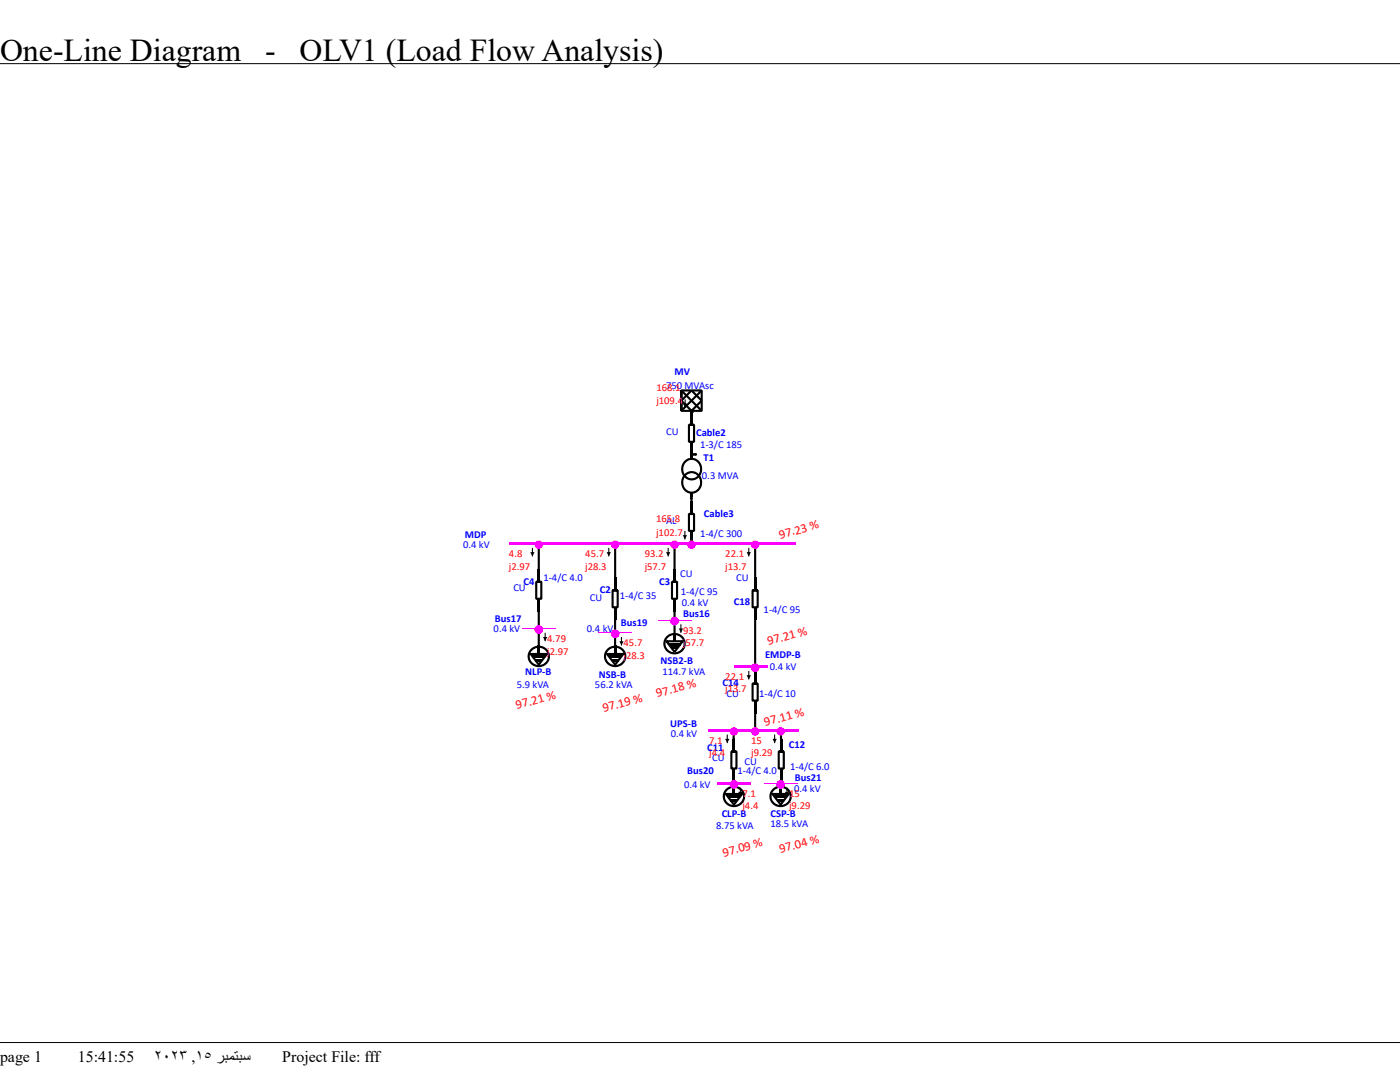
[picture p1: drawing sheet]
<svg xmlns="http://www.w3.org/2000/svg" width="279mm" height="216mm" viewBox="0 0 279 216" stroke-linecap="round" stroke-linejoin="round" font-family="sans-serif">
<g fill="none" stroke="#000" stroke-width=".42">
<path d="M137.9 99.4h.1M138 82.2v2.6M138 88.2v2.5h.9l-.9-.1M138 99.2v3.4M107.5 119.5v9.3M107.5 108.5v7.6M122.8 108.5v9.3M134.6 119.5v6.8M134.6 108.5v7.6M138 105.9v2.6M150.7 108.5v9.3M106.4 131.1h2.3"/>
<path d="M121.6 131.1h2.3M122.8 121.2v7.6M133.4 128.5h2.4M150.7 121.2v15.2M150.7 139.8v5.9M145.3 159h2.3M146.4 145.7l.1 4.3M146.5 153.4v3.3M154.6 159h2.4M155.9 145.7v4.3M155.9 153.4v2.9h-.1v.4"/>
</g>
<g fill="#000">
<path d="M136 77.7h4l.2 .2v4.1l-.2 .2h-4l-.2-.2v-4.1h.4v4.1h-.2v-.2h4v.2h-.2v-4.1h.2v.2h-4v-.2h.2v4.1h-.4v-4.1zM138.2 77.8l2 2-.3 .3-2-2zM139.9 77.8l.3 .3-4.1 4-.3-.3zM139.9 79.8l.3 .3-2 2-.3-.3zM135.8 79.8l2.1-2 .3 .3-2.1 2zM137.5 84.6h1l.2 .2v3.4l-.2 .2h-1l-.2-.2v-3.4l.2-.2h1v.4h-1v-.2h.2v3.4h-.2v-.3h1v.3h-.2v-3.4h.2v.2h-1zM137.8 90.7h.4v.8h-.4zM136.1 79.8l2.1 2-.3 .3-2.1-2zM137.8 82h.4v.2h-.4zM137.8 98.3h.4v.9h-.4zM136.7 94.5a2.09 2.09 0 0 1 2.3-.3 2.09 2.09 0 0 1 1.1 2l-.4 .1v-.4l.2-.1-.2 .1-.1-.4 .2-.1-.2 .1-.2-.3 .2-.1-.2 .1-.2-.3 .1-.1-.1 .1-.3-.2 .1-.2-.1 .2-.3-.2 .1-.2-.1 .2-.3-.1v-.2v.2h-.4v-.2l.1 .2-.4 .1v-.2v.2l-.3 .1-.1-.2 .1 .2-.3 .2-.1-.2 .1 .2-.3 .3-.1-.2 .2 .1-.2 .4-.2-.1h.2l-.2 .4-.2-.1 .2 .1v.4h-.3h.3v.4h-.3l.3-.1v.4l-.2 .1 .2-.1 .2 .4-.2 .1 .2-.2 .2 .4-.2 .1 .1-.1 .3 .2-.1 .2 .1-.2 .3 .2-.1 .2 .1-.2 .3 .2v.2v-.3l.4 .1-.1 .2v-.2h.4v.2v-.2l.3-.1 .1 .2-.1-.2 .3-.2 .1 .2-.1-.2 .3-.2 .1 .2-.1-.2 .2-.3 .2 .1-.2-.1 .2-.3 .2 .1-.2-.1 .1-.4 .2 .1h-.2v-.5l.4 .1a2.14 2.14 0 0 1-2.5 2.2 2.14 2.14 0 0 1-1.6-2.9zM136.7 91.8a2.09 2.09 0 0 1 2.3-.2 2.09 2.09 0 0 1 1.1 2h-.4v-.4h.2l-.2 .1-.1-.4 .2-.1-.2 .1-.2-.4 .2-.1-.2 .2-.2-.4 .1-.1-.1 .2-.3-.3 .1-.1-.1 .1-.3-.1 .1-.2-.1 .2-.3-.1v-.2v.2h-.4v-.3l.1 .3h-.4v-.2v.2l-.3 .2-.1-.2 .1 .1-.3 .3-.1-.2 .1 .1-.3 .3-.1-.1 .2 .1-.2 .3-.2-.1 .2 .1-.2 .4-.2-.1h.2v.4h-.3h.3v.4h-.3h.3v.4h-.2l.2-.1 .2 .4-.2 .1 .2-.1 .2 .3-.2 .1 .1-.1 .3 .3-.1 .1 .1-.1 .3 .2-.1 .2 .1-.2 .3 .1v.2v-.2l.4 .1-.1 .2v-.2l.4-.1v.2v-.2l.3-.1 .1 .2-.1-.1 .3-.2 .1 .2-.1-.2 .3-.3 .1 .2-.1-.1 .2-.3 .2 .1-.2-.1 .2-.4 .2 .1h-.2l.1-.4h.2h-.2v-.4h.4a2.14 2.14 0 0 1-2.5 2.2 2.14 2.14 0 0 1-1.6-2.9z"/>
<path d="M136.1 77.8l4.1 4-.3 .3-4.1-4zM107 115.9h1l.2 .2v3.4l-.2 .2h-1l-.2-.2v-3.4l.2-.2h1v.4h-1v-.2h.2v3.4h-.2v-.2h1v.2h-.2v-3.4h.2v.2h-1zM122.3 117.6h1l.2 .2v3.4l-.2 .2h-1l-.3-.2v-3.4l.3-.2h1v.4h-1v-.2h.2v3.4h-.2v-.2h1v.2h-.2v-3.4h.2v.2h-1zM134.1 115.9h1l.2 .2v3.4l-.2 .2h-1l-.2-.2v-3.4l.2-.2h1v.4h-1v-.2h.2v3.4h-.2v-.2h1v.2h-.2v-3.4h.2v.2h-1zM137.3 102.6l.2-.3h1v.5h-1v-.2h.2v3.3h-.2v-.2h1v.2h-.2v-3.3h.2v.2h-1v-.5h1l.2 .3v3.3l-.2 .3h-1l-.2-.3zM150.2 117.6h1l.2 .2v3.4l-.2 .2h-1l-.2-.2v-3.4l.2-.2h1v.4h-1v-.2h.2v3.4h-.2v-.2h1v.2h-.2v-3.4h.2v.2h-1zM106.9 131.6h1.2v.4h-1.2zM107.3 128.8h.4v1.7h-.4zM105.8 130.3h3.4l.2 .2-1.7 2.2-.3-.2 1.6-2.1 .2 .1v.2h-3.3v-.2l.2-.1 1.6 2.1-.3 .2-1.7-2.1zM105.9 129.5a2.26 2.26 0 0 1 2.4-.5 2.26 2.26 0 0 1 1.5 2h-.5v-.3h.2h-.2v-.3h.2l-.2 .1-.2-.3 .2-.1-.1 .1-.2-.2 .2-.2-.2 .2-.2-.3 .2-.1-.2 .2-.2-.2 .1-.2-.1 .2-.3-.2 .1-.1v.1l-.3-.1 .1-.2-.1 .2h-.3v-.2v.2h-.3v-.3v.3h-.3v-.2l.1 .2h-.4v-.2l.1 .2-.3 .1-.1-.1 .1 .1-.3 .2-.1-.2 .2 .2-.3 .2-.1-.2 .1 .1-.2 .3-.1-.2 .2 .2-.2 .2-.2-.1 .2 .1-.1 .3-.2-.1h.2l-.1 .3h-.2h.2v.3h-.2h.2v.3h-.2l.2-.1 .1 .3-.2 .1 .2-.1 .1 .3-.2 .1 .2-.2 .2 .3-.2 .1 .1-.1 .2 .2-.1 .1 .1-.1 .3 .2-.2 .1 .1-.1 .3 .1-.1 .2 .1-.2 .3 .1-.1 .2v-.2l.4 .1-.1 .2v-.2h.3v.2v-.2h.3v.2v-.2l.3-.1 .1 .2-.1-.2 .3-.1v.2l-.1-.2 .3-.1 .1 .1-.1-.1 .2-.2 .2 .1-.2-.1 .2-.2 .2 .1-.2-.1 .2-.3 .1 .2-.2-.1 .2-.3 .2 .1-.2-.1v-.3l.2 .1h-.2v-.3h.5a2.2 2.2 0 0 1-3 2 2.2 2.2 0 0 1-.9-3.5zM122.2 131.6h1.2v.4h-1.2zM122.6 128.8h.4v1.7h-.4z"/>
<path d="M121 130.3h3.4l.2 .2-1.7 2.2-.3-.2 1.6-2.1 .2 .1v.2h-3.3v-.2l.2-.1 1.6 2.1-.3 .2-1.6-2.1zM121.2 129.5a2.26 2.26 0 0 1 2.4-.5 2.26 2.26 0 0 1 1.4 2h-.4v-.3h.2h-.2l-.1-.3h.2l-.2 .1-.1-.3 .2-.1-.2 .1-.2-.2 .2-.2-.1 .2-.3-.3 .2-.1-.1 .2-.3-.2 .2-.2-.1 .2-.3-.2 .1-.1-.1 .1-.3-.1 .1-.2-.1 .2h-.3l.1-.2v.2h-.3v-.3v.3h-.3l-.1-.2 .1 .2h-.3l-.1-.2 .1 .2-.3 .1-.1-.1 .2 .1-.3 .2-.1-.2 .1 .2-.2 .2-.2-.2 .2 .1-.2 .3-.2-.2 .2 .2-.2 .2-.1-.1 .2 .1-.2 .3-.2-.1h.2v.3h-.2h.2l-.1 .3h-.2h.2l.1 .3h-.2l.2-.1v.3l-.2 .1 .2-.1 .2 .3-.2 .1 .1-.2 .2 .3-.2 .1 .2-.1 .2 .2-.2 .1 .2-.1 .2 .2-.1 .1 .1-.1 .3 .1-.2 .2 .1-.2 .3 .1-.1 .2 .1-.2 .3 .1-.1 .2 .1-.2h.3v.2v-.2h.3v.2l-.1-.2 .3-.1 .1 .2-.1-.2 .3-.1 .1 .2-.1-.2 .3-.1 .1 .1-.2-.1 .3-.2 .1 .1-.2-.1 .3-.2 .1 .1-.2-.1 .2-.3 .2 .2-.2-.1 .1-.3 .2 .1-.2-.1 .1-.3 .2 .1h-.2v-.3h.4a2.2 2.2 0 0 1-3 2 2.2 2.2 0 0 1-.8-3.5zM134 129.1h1.2v.4h-1.2zM134.4 126.3h.4v1.7h-.4zM132.9 127.8l3.3-.1 .3 .3-1.7 2.2-.3-.2 1.6-2.2 .1 .2v.2h-3.2v-.2l.2-.2 1.6 2.2-.3 .2-1.7-2.1zM133 126.9a2.26 2.26 0 0 1 2.4-.5 2.26 2.26 0 0 1 1.5 2l-.5 .1v-.3l.2-.1-.2 .1-.1-.3 .3-.1-.2 .1-.2-.3h.2l-.1 .1-.2-.3 .2-.1-.2 .1-.2-.2 .2-.1-.2 .1-.2-.2 .1-.1-.1 .2-.3-.2 .1-.2v.2l-.3-.1v-.2v.2l-.3-.1v-.2v.2h-.3v-.2v.2h-.3v-.2v.2l-.3 .1v-.2l.1 .2-.3 .1-.1-.2 .1 .2-.3 .2-.1-.2 .2 .1-.3 .2-.1-.1 .1 .1-.2 .2-.1-.1 .2 .1-.2 .3-.2-.1h.2l-.1 .3-.2-.1 .2 .1-.1 .3-.2-.1 .2 .1v.3l-.2-.1h.2v.3h-.2h.2l.1 .3h-.2l.2-.1 .1 .3-.2 .1 .2-.1 .2 .3-.2 .1 .1-.2 .2 .3-.1 .1 .1-.2 .3 .2-.2 .2 .1-.2 .3 .2-.1 .2 .1-.2 .3 .1-.1 .2v-.2h.3v.2v-.2l.3 .1v.2v-.2l.3-.1v.2v-.2h.3v.2v-.2l.3-.1v.2l-.1-.2 .3-.2 .1 .2-.1-.2 .2-.2 .2 .2-.2-.1 .2-.3 .2 .2-.2-.1 .2-.3 .1 .1-.2-.1 .2-.3 .2 .1h-.3l.1-.3h.2h-.2v-.3l.5 .1a2.2 2.2 0 0 1-3.1 1.9 2.2 2.2 0 0 1-.8-3.5zM150.2 136.2h1l.2 .2v3.4l-.2 .2h-1l-.2-.2v-3.4l.2-.2h1v.4h-1v-.2h.2v3.4h-.2v-.2h1v.2h-.2v-3.4h.2v.2h-1zM145.9 159.6h1.2v.4h-1.2zM145.7 150l.3-.2h1v.4h-1v-.2h.2v3.4h-.2v-.3h1v.3h-.2v-3.4h.2v.2h-1v-.4h1l.2 .2v3.4l-.2 .2h-1l-.3-.2zM146.3 156.7h.4v1.7h-.4zM144.9 157.4a2.26 2.26 0 0 1 2.4-.5 2.26 2.26 0 0 1 1.4 2h-.4v-.3h.2l-.2 .1-.1-.3 .2-.1-.2 .1-.1-.3 .2-.1-.2 .2-.2-.3 .2-.1-.1 .1-.2-.2 .1-.2-.1 .2-.3-.2 .2-.1-.1 .1-.3-.1 .1-.2-.1 .2-.3-.1 .1-.2v.2l-.4-.1 .1-.2v.2h-.3v-.2v.2h-.3v-.2v.2l-.3 .1-.1-.2 .1 .2-.3 .1v-.2l.1 .2-.3 .1-.1-.1 .1 .1-.2 .2-.2-.2 .2 .2-.2 .2-.2-.1 .2 .1-.2 .3-.1-.2 .2 .1-.2 .3-.2-.1 .2 .1v.3l-.2-.1h.2v.3h-.3h.3v.3h-.2h.2v.3h-.2l.2-.1 .2 .3-.2 .1 .1-.1 .2 .2-.2 .2 .2-.2 .2 .2-.2 .2 .2-.2 .2 .2-.1 .2 .1-.2 .3 .2-.1 .1v-.2l.3 .2-.1 .2 .1-.2h.3v.2v-.2h.3v.3v-.3h.3v.2l-.1-.2h.4v.2l-.1-.2 .3-.2 .1 .2-.1-.1 .3-.2 .1 .2-.2-.2 .3-.2 .1 .2-.1-.2 .2-.2 .1 .2-.2-.2 .2-.2 .2 .1-.2-.1 .1-.3 .2 .1h-.2l.1-.3h.2h-.2v-.3h.4a2.2 2.2 0 0 1-3 2 2.2 2.2 0 0 1-.8-3.5zM155.2 159.6h1.2v.4h-1.2z"/>
<path d="M155.2 150l.2-.2h1v.4h-1v-.2h.2v3.4h-.2v-.3h1v.3h-.2v-3.4h.2v.2h-1v-.4h1l.2 .2v3.4l-.2 .2h-1l-.2-.2zM155.6 156.7h.4v1.7h-.4zM154.2 157.4a2.26 2.26 0 0 1 2.4-.5 2.26 2.26 0 0 1 1.4 2h-.4v-.3h.2l-.2 .1-.1-.3 .2-.1-.2 .1-.1-.3 .2-.1-.2 .2-.1-.3 .1-.1-.1 .1-.2-.2 .1-.2-.1 .2-.3-.2 .2-.1-.1 .1-.3-.1 .1-.2-.1 .2-.3-.1 .1-.2v.2l-.3-.1v-.2v.2h-.3v-.2v.2h-.3v-.2v.2l-.3 .1v-.2v.2l-.3 .1v-.2l.1 .2-.3 .1-.1-.1 .1 .1-.2 .2-.1-.2 .1 .2-.2 .2-.2-.1 .2 .1-.1 .3-.2-.2 .2 .1-.2 .3-.1-.1 .2 .1-.1 .3-.2-.1h.2v.3h-.2h.2v.3h-.2h.2l.1 .3h-.2l.1-.1 .2 .3-.2 .1 .2-.1 .1 .2-.2 .2 .2-.2 .2 .2-.1 .2 .1-.2 .2 .2-.1 .2 .1-.2 .3 .2-.1 .1v-.2l.3 .2v.2v-.2h.3v.2v-.2h.3v.3v-.3h.3v.2v-.2h.3v.2l-.1-.2 .3-.2 .1 .2-.1-.1 .3-.2 .1 .2-.2-.2 .3-.2 .1 .2-.1-.2 .2-.2 .1 .2-.1-.2 .1-.2 .2 .1-.2-.1 .1-.3 .2 .1h-.2l.1-.3h.2h-.2v-.3h.4a2.2 2.2 0 0 1-3 2 2.2 2.2 0 0 1-.8-3.5zM144.7 158.3l3.4-.1 .2 .3-1.7 2.2-.3-.3 1.6-2.1 .2 .1v.2h-3.3v-.2l.2-.1 1.6 2.1-.3 .3-1.6-2.1zM154 158.3l3.4-.1 .2 .3-1.6 2.2-.4-.3 1.6-2.1 .2 .1v.2h-3.2v-.2l.1-.1 1.7 2.1-.4 .3-1.6-2.1z"/>
<circle cx="138" cy="82.2" r=".21"/>
</g>
<g fill="#f0f">
<path d="M101.6 108.2h57.1v.5h-57.1z" fill-rule="evenodd"/>
<path d="M146.5 132.8h6.7v.5h-6.7z" fill-rule="evenodd"/>
<path d="M141.4 145.5h18.1v.5h-18.1z" fill-rule="evenodd"/>
<circle cx="138" cy="108.7" r=".85"/>
<circle cx="107.5" cy="108.7" r=".85"/>
<circle cx="134.6" cy="108.7" r=".85"/>
<circle cx="122.8" cy="108.7" r=".85"/>
<circle cx="150.7" cy="108.7" r=".85"/>
<circle cx="150.7" cy="133.2" r=".85"/>
<circle cx="146.5" cy="145.9" r=".85"/>
<circle cx="155.8" cy="145.9" r=".85"/>
<circle cx="150.7" cy="145.9" r=".85"/>
</g>
<path d="M152.4 156.3h6.8" fill="none" stroke="#f0f" stroke-width=".2"/>
<g fill="#f0f">
<path d="M143.1 156.1h6.8v.5h-6.8z" fill-rule="evenodd"/>
<circle cx="155.8" cy="156.5" r=".85"/>
<circle cx="146.5" cy="156.5" r=".85"/>
</g>
<path d="M119.4 126.3h6.7" fill="none" stroke="#f0f" stroke-width=".2"/>
<circle cx="122.8" cy="126.5" r=".85" fill="#f0f"/>
<path d="M131.2 123.7h6.8" fill="none" stroke="#f0f" stroke-width=".2"/>
<circle cx="134.6" cy="123.9" r=".85" fill="#f0f"/>
<path d="M104.1 125.4h6.8" fill="none" stroke="#f0f" stroke-width=".2"/>
<circle cx="107.5" cy="125.6" r=".85" fill="#f0f"/>
<g fill="none" stroke="#000" stroke-width=".21">
<path d="M136.7 79.7v1.7M106.3 109.3v1.7M121.5 109.3v1.7M133.3 109.3v1.7M136.7 105.9v1.7M149.4 109.3v1.7M108.8 126.3v1.7M124 127.1v1.7M135.9 124.6v1.7M149.4 133.9v1.7M145.1 146.6v1.7M147.7 157.2v1.7"/>
<path d="M154.6 146.6v1.7M157.1 157.2v1.7"/>
</g>
<g fill="#000">
<path d="M136.3 80.5h.9l-.5 .9zM105.8 110.2h.9l-.4 .8zM121.1 110.2h.8l-.4 .8zM132.9 110.2h.9l-.5 .8zM136.3 106.8h.8l-.4 .8zM149 110.2h.9l-.5 .8zM108.4 127.1h.8l-.4 .9zM123.6 128h.9l-.5 .8zM135.5 125.4h.8l-.4 .9zM149 134.7h.9l-.5 .9zM144.7 147.4h.9l-.5 .9zM147.3 158h.9l-.5 .9z"/>
<path d="M154.2 147.4h.8l-.4 .9zM156.6 158h.9l-.4 .9z"/>
</g>
<path d="M0 0h279.4v12.7h-279.4z" fill-rule="evenodd" fill="#fff"/>
<path d="M0 12.7h279.4" fill="none" stroke="#000" stroke-width=".2"/>
<path d="M0 208h279.4v7.9h-279.4z" fill-rule="evenodd" fill="#fff"/>
<path d="M0 208h279.4" fill="none" stroke="#000" stroke-width=".2"/>
<g font-size="6.3">
<text x="0" y="12.2">One-Line Diagram</text>
<text x="52.9" y="12.2">-</text>
<text x="59.8" y="12.2">OLV1 (Load Flow Analysis)</text>
</g>
<g font-size="3.2">
<text x="0" y="211.9">page 1</text>
<text x="15.5" y="211.9">15:41:55</text>
<text x="30.8" y="211.9">2023 ,15 ربمتبس</text>
<text x="56.3" y="211.9">Project File: fff</text>
</g>
<g font-size="2.5" fill="#f00">
<text x="155.7" y="107.5" transform="rotate(-15 155.7 107.5)">97.23 %</text>
<text x="153.4" y="128.7" transform="rotate(-15 153.4 128.7)">97.21 %</text>
<text x="103.2" y="141.5" transform="rotate(-15 103.2 141.5)">97.21 %</text>
<text x="120.5" y="142" transform="rotate(-15 120.5 142)">97.19 %</text>
<text x="131.2" y="139.1" transform="rotate(-15 131.2 139.1)">97.18 %</text>
<text x="152.7" y="144.9" transform="rotate(-15 152.7 144.9)">97.11 %</text>
<text x="144.5" y="170.9" transform="rotate(-15 144.5 170.9)">97.09 %</text>
<text x="155.8" y="170.2" transform="rotate(-15 155.8 170.2)">97.04 %</text>
</g>
<g font-size="2.1" fill="#00f">
<text x="132.9" y="77.5">750 MVAsc</text>
<text x="134.6" y="74.9">MV</text>
<text x="132.9" y="86.8">CU</text>
<text x="138.9" y="87">Cable2</text>
<text x="139.7" y="89.4">1-3/C 185</text>
<text x="140.1" y="95.5">0.3 MVA</text>
<text x="140.4" y="92.1">T1</text>
<text x="92.8" y="107.4">MDP</text>
<text x="132.9" y="104.5">AL</text>
<text x="139.7" y="107.2">1-4/C 300</text>
<text x="140.5" y="103.2">Cable3</text>
<text x="92.4" y="109.3">0.4 kV</text>
<text x="102.4" y="118">CU</text>
<text x="104.5" y="116.7">C4</text>
<text x="108.4" y="115.9">1-4/C 4.0</text>
<text x="117.7" y="119.9">CU</text>
<text x="119.7" y="118.3">C2</text>
<text x="123.7" y="119.6">1-4/C 35</text>
<text x="131.6" y="116.7">C3</text>
<text x="135.7" y="115.1">CU</text>
<text x="135.9" y="118.8">1-4/C 95</text>
<text x="146.9" y="115.9">CU</text>
<text x="98.8" y="124.1">Bus17</text>
<text x="123.9" y="124.9">Bus19</text>
<text x="136.1" y="120.9">0.4 kV</text>
<text x="136.4" y="123">Bus16</text>
<text x="146.5" y="120.6">C18</text>
<text x="152.4" y="122.2">1-4/C 95</text>
<text x="98.5" y="126.2">0.4 kV</text>
<text x="117.1" y="126.2">0.4 kV</text>
<text x="152.7" y="131.2">EMDP-B</text>
<text x="103.1" y="137.3">5.9 kVA</text>
<text x="104.8" y="134.7">NLP-B</text>
<text x="118.7" y="137.3">56.2 kVA</text>
<text x="119.5" y="135.2">NSB-B</text>
<text x="131.8" y="132.6">NSB2-B</text>
<text x="132.2" y="134.7">114.7 kVA</text>
<text x="144.2" y="136.8">C14</text>
<text x="153.6" y="133.6">0.4 kV</text>
<text x="145" y="139.2">CU</text>
<text x="151.5" y="139.2">1-4/C 10</text>
<text x="133.8" y="145">UPS-B</text>
<text x="133.8" y="147.1">0.4 kV</text>
<text x="141.1" y="149.8">C11</text>
<text x="157.4" y="149.2">C12</text>
<text x="137.1" y="154.5">Bus20</text>
<text x="142.1" y="151.9">CU</text>
<text x="147.2" y="154.5">1-4/C 4.0</text>
<text x="148.6" y="152.7">CU</text>
<text x="157.7" y="153.7">1-4/C 6.0</text>
<text x="158.6" y="155.8">Bus21</text>
<text x="136.5" y="157.2">0.4 kV</text>
<text x="158.5" y="158">0.4 kV</text>
<text x="142.9" y="165.4">8.75 kVA</text>
<text x="144" y="163">CLP-B</text>
<text x="153.8" y="163">CSP-B</text>
<text x="153.8" y="165.1">18.5 kVA</text>
</g>
<g font-size="2.1" fill="#f00">
<text x="131" y="78.1">168.1</text>
<text x="131" y="80.7">j109.4</text>
<text x="130.9" y="104.2">165.8</text>
<text x="130.9" y="106.9">j102.7</text>
<text x="101.6" y="111.1">4.8</text>
<text x="101.6" y="113.8">j2.97</text>
<text x="116.8" y="111.1">45.7</text>
<text x="116.8" y="113.8">j28.3</text>
<text x="128.7" y="111.1">93.2</text>
<text x="128.7" y="113.8">j57.7</text>
<text x="144.8" y="111.1">22.1</text>
<text x="144.8" y="113.8">j13.7</text>
<text x="109.2" y="128.1">4.79</text>
<text x="109.2" y="130.7">j2.97</text>
<text x="124.5" y="128.9">45.7</text>
<text x="124.5" y="131.5">j28.3</text>
<text x="136.3" y="126.5">93.2</text>
<text x="136.3" y="128.9">j57.7</text>
<text x="144.8" y="135.7">22.1</text>
<text x="144.8" y="138.1">j13.7</text>
<text x="141.5" y="148.4">7.1</text>
<text x="149.9" y="148.4">15</text>
<text x="141.5" y="150.8">j4.4</text>
<text x="149.9" y="150.8">j9.29</text>
<text x="148.2" y="159">7.1</text>
<text x="148.2" y="161.4">j4.4</text>
<text x="157.5" y="159">15</text>
<text x="157.5" y="161.4">j9.29</text>
</g>
</svg>
